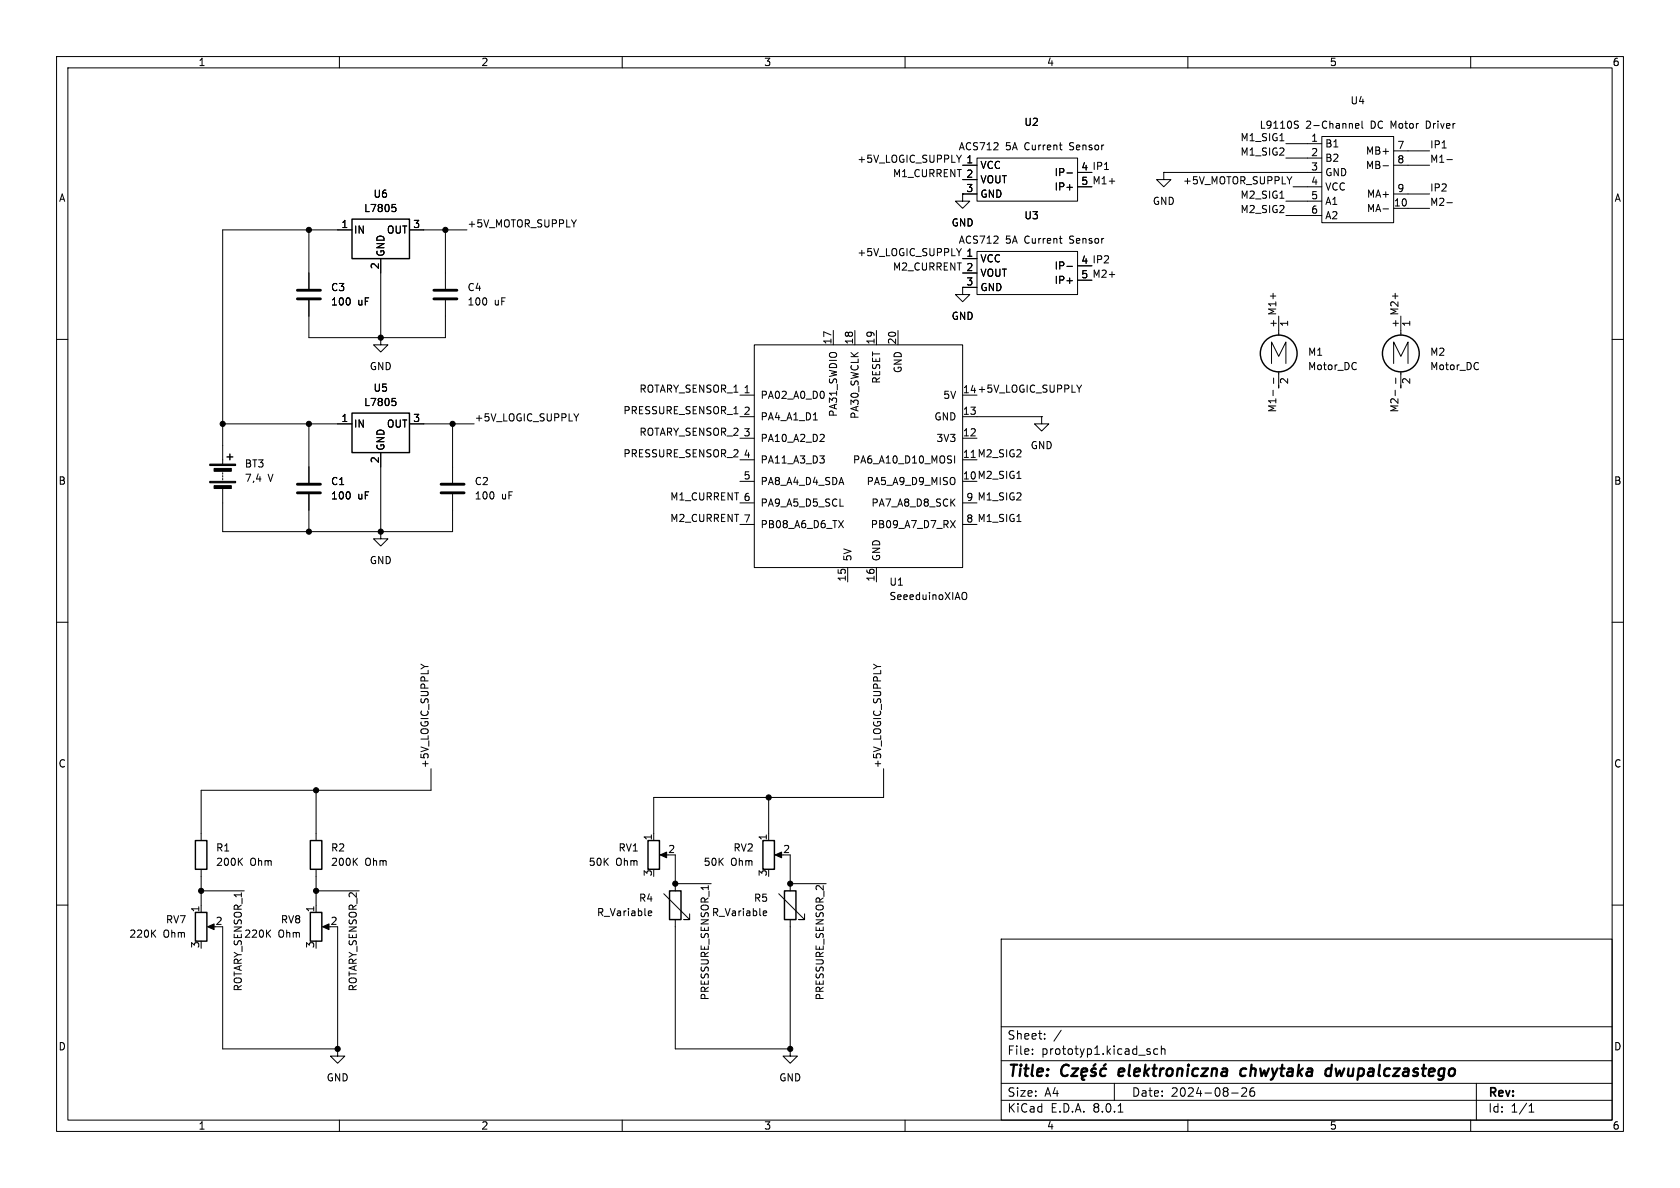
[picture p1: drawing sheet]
<svg xmlns="http://www.w3.org/2000/svg" width="297mm" height="210mm" viewBox="0 0 297 210" stroke-linecap="round" stroke-linejoin="round" font-family="sans-serif">
<g fill="none" stroke="#000" stroke-width=".18">
<path d="M10 10h277v190h-277zM12 12h273v186h-273zM60 10v2M110 10v2M160 10v2M210 10v2M260 10v2M69.3 36.1h.6M69.5 36.6h.3l.2 .3-.1 .4-.4 .1M101.9 38.9l-.4 .6M170 27.4l-.5 .7M170.2 34.3v1.3h1.2l-1.2 1.2-1.3-1.2h1.3"/>
<path d="M170.2 34.3h.1M170.2 29.2h2.5M170.2 34.3h2.5M170.2 31.8h2.5M172.7 27.9h17.8v7.7h-17.8zM187.3 25.6h.5M187.6 26.5h.2M188.6 30.6h1M190.5 33h2.5M195.3 30h.7M205.7 30.5v1.3h1.3l-1.3 1.2-1.2-1.2h1.2M205.7 30.5h.1"/>
<path d="M205.7 30.5h28M226.3 24.9h.7M226.3 35h.7M227.3 25.4h6.4M227.3 27.9h6.4M227.3 35.6h6.4M227.3 38.1h6.4M228.4 31.2l-.4 .7M228.6 33h5.1M229.1 22l.3 .1 .1 .3-.2 .3h-.3M229.1 21.4l.4 .1M233.7 24.1h12.7v15.3h-12.7z"/>
<path d="M239.6 22.3l.6-.2v-.2l-.4-.1-.2 .2 .1 .6h.5M240.8 21.4v1.1l.2 .2M244.5 36.9h1M244.5 29.3h1M246.4 36.8h6.3M246.4 26.7h6.3M246.4 29.2h6.3M246.4 34.3h6.3M252.5 21.4h-.3v1.3h.3M254.9 26.2h.8M255.8 28.2h1M255.8 35.8h1"/>
<path d="M10 60h2M54.6 40.6v10.5M54.6 53.1v6.6h24.1v-6.6M62.2 40.6h-22.8v41.4M67.3 59.7v1.3h1.3l-1.3 1.2-1.3-1.2h1.3M67.3 59.7h.1M67.3 45.7v14M72.4 40.6h10.1M78.7 40.6v10.5M147.3 58.4v2.6M151.1 58.4v2.6M154.9 58.4v2.6"/>
<path d="M158.7 58.4v2.6M170 43.9l-.5 .7M170.2 50.8v1.3h1.2l-1.2 1.2-1.3-1.2h1.3M170.2 50.8h.1M170.2 45.7h2.5M170.2 48.3h2.5M170.2 50.8h2.5M172.7 44.5h17.8v7.6h-17.8zM187.3 42.2h.5M187.6 43h.2M188.6 47.1h1M190.5 49.5h2.5"/>
<path d="M226.1 58.4v.8M247.6 58.4v.8M285 60h2M39.4 74.9h22.8M54.6 74.9v10.4M69.3 70.4h.6M69.5 70.9h.3l.2 .3-.1 .4-.4 .1M72.4 74.9h11.4M80 74.9v10.4M102.3 73.1l-.4 .7M130.8 69.9h2.5M130.8 77.5h2.5"/>
<path d="M130.8 73.7h2.5M133.3 61h36.9v39.3h-36.9zM143.8 74.2h.7M145.6 69.3l.1 .3-.1 .7M145.6 76.8l.1 .2v.3l-.8 .7h.8M170.2 77.5h2.5M170.2 73.7h13.9M184.1 73.7v1.2h1.3l-1.3 1.3-1.2-1.3h1.2M184.1 73.7h.1M191.2 68.1l-.4 .6M224.8 64.3v-3.8l1.3 2.5 1.2-2.5v3.8M225.1 69v1"/>
<path d="M225.2 66.8v1M226.1 65.7v2.9M239.7 64.1l.1 .1M239.8 65.2l-.1 .1M246.4 64.3v-3.8l1.2 2.5 1.3-2.5v3.8M246.7 69v1M246.7 66.8v1M247.6 65.7v2.9M261.3 64.1l.1 .1M261.4 65.2l-.1 .1M39.4 83.6v.2M39.4 84.1v.2"/>
<path d="M39.4 84.6v.2M39.4 86.4v7.6h40.6v-6.6M54.6 87.4v6.6M67.3 94v1.3h1.3l-1.3 1.2-1.3-1.2h1.3M67.3 94h.1M67.3 80v14M130.8 81.3h2.5M130.8 85.1h2.5M130.8 88.9h2.5M130.8 92.7h2.5M144.9 80.6h.8l-.4 .5M145.6 81.1l.1 .2-.1 .5"/>
<path d="M148.3 92l.8 1.3M149.1 92l-.8 1.3M168 92l.9 1.3M168.8 80.6v1.3M168.9 92l-.9 1.3M170.2 88.9h2.5M170.2 92.7h2.5M179.8 84.6h.7M179.8 92.2h.7M10 110h2M74.4 117.4l.7 .4M149.9 100.3v2.6"/>
<path d="M154.4 117.4l.7 .4M154.9 100.3v2.6M170.4 104.7a.43 .43 0 0 1 .5 .4v.5a.43 .43 0 0 1-.5 .4M285 110h2M55.9 139.7v8.9M76.2 135.9v3.8h-40.6v8.9M156.2 135.9v5.1h-40.6v7.6M10 160h2M35.6 153.7v7.6M35.6 157.5h7.6M42.3 152.3l.6 .7M42.9 151.7l-.8 .7"/>
<path d="M55.9 153.7v7.6M55.9 157.5h7.6M62.6 152.3l.6 .7M63.2 151.7l-.7 .7M117.1 151.1h1M117.3 158l4.6 4.6h-1h1v-1.1M119.4 151.1v6.4M119.4 156.2h6.3M135.9 141v7.6M137.4 151.1h1M137.7 158l4.5 4.6h-1h1v-1.1M139.7 151.1v6.4"/>
<path d="M139.7 156.2h6.3M285 160h2M27 165l.5 .7M27.5 164.4l-.7 .7M37.1 163.8h1M39.4 163.8v21.6h20.3M47.3 165l.5 .7M47.8 164.4l-.7 .7M57.4 163.8h1M59.7 163.8v21.6M114.7 161.8h.5M114.7 161.1l.3-.1 .2 .3-.6 .1"/>
<path d="M119.4 162.6v22.8h20.3M135 161.8h.5M135 161.1l.4-.1 .1 .3-.6 .1M139.7 162.6v22.8M177 166h108v32h-108zM59.7 185.4v1.3h1.3l-1.3 1.3-1.3-1.3h1.3M59.7 185.4h.1M60 198v2M110 198v2M139.7 185.4v1.3h1.3l-1.3 1.3-1.3-1.3h1.3M139.7 185.4h.1M160 198v2"/>
<path d="M177 194.5h108M177 191.5h108M177 187.5h108M177 181.5h108M182.5 186.3v.1M182.5 185.5v.1M184.7 183.6v.1M184.7 182.8v.1M187.6 182.1l-1.3 2M197 191.5v3M197.7 196.6h.8M203.2 185.9l.2 .2-.2 .3"/>
<path d="M203.2 185.4l.1 .1M204.7 185.5l-.5-.1-.2 .3v.4l.1 .2h.6M205.3 185.5l.2-.1 .4 .1 .1 .9M205.3 184.9v1.5M210 198v2M217.7 193.2h1.2M220.2 192.4l-.5-.1-.2 .1M220.3 192.4v.5l-.8 .9h.9M221.2 192.4a1.17 1.17 0 0 0-.1 1.3h.6l.1-.5-.3-.3h-.3l-.2 .3M260 198v2M261 191.5v6.5M270.3 196.6h.9"/>
<path d="M270.3 195.5l.4-.4v1.5"/>
</g>
<g fill="none" stroke="#000" stroke-width=".4">
<path d="M189 188.4a.88 .88 0 0 0-1.1 0 .88 .88 0 0 0-.3 1 .69 .69 0 0 0 .3 .7 .69 .69 0 0 0 .9-.1M189.6 188.9h1l-1.2 1.3h1M191.2 189.5l1-.1-.1-.4-.2-.1-.5 .1-.3 .9 .3 .3 .6-.1M191.6 190.2l-.3 .4v.2l.4 .1M193.7 188.1l-.4 .3M193.7 189a.49 .49 0 0 0-.8 .3l.1 .1 .5 .1 .2 .3-.1 .3-.2 .1-.6-.1M195.5 188.1l-.4 .3M195.6 189a.66 .66 0 0 0-1 .3l-.1 .5 .1 .3 .2 .1 .6-.1M197.9 189l-.2 .9 .3 .3M198.7 189.4l-.9 .1M220.3 189a.66 .66 0 0 0-1 .3v.5l.1 .3 .2 .1 .6-.1M234.5 190.1l.1 .1 .6-.1"/>
<path d="M235.4 189a.66 .66 0 0 0-.9 .1M235.5 188.2l-.3 2"/>
</g>
<g fill="#000" stroke="#000" stroke-width=".18">
<path d="M37.1 85.1h4.6v.2h-4.6zM37.1 82h4.6v.3h-4.6zM37.8 85.9h3.1v.5h-3.1zM37.8 82.8h3.1v.5h-3.1zM116.7 151.1l1.2-.5v1zM137 151.1l1.2-.5v1zM36.7 163.8l1.1-.5v1zM57 163.8l1.2-.5v1z"/>
<circle cx="54.6" cy="40.6" r=".46"/>
<circle cx="67.3" cy="59.7" r=".46"/>
<circle cx="78.7" cy="40.6" r=".46"/>
<circle cx="39.4" cy="74.9" r=".46"/>
<circle cx="54.6" cy="74.9" r=".46"/>
<circle cx="80" cy="74.9" r=".46"/>
<circle cx="54.6" cy="94" r=".46"/>
<circle cx="67.3" cy="94" r=".46"/>
<circle cx="55.9" cy="139.7" r=".46"/>
<circle cx="35.6" cy="157.5" r=".46"/>
<circle cx="55.9" cy="157.5" r=".46"/>
<circle cx="119.4" cy="156.2" r=".46"/>
<circle cx="135.9" cy="141" r=".46"/>
<circle cx="139.7" cy="156.2" r=".46"/>
<circle cx="59.7" cy="185.4" r=".46"/>
<circle cx="139.7" cy="185.4" r=".46"/>
</g>
<g fill="none" stroke="#000" stroke-width=".25">
<path d="M62.2 38.7h10.2v7h-10.2zM62.2 73h10.2v7h-10.2zM40.1 80.8h1M40.6 80.3v1M34.5 148.6h2.1v5.1h-2.1zM54.9 148.6h2v5.1h-2zM114.6 148.6h2v5.1h-2zM118.4 157.5h2v5.1h-2zM134.9 148.6h2v5.1h-2zM138.7 157.5h2v5.1h-2zM34.5 161.3h2.1v5.1h-2.1zM54.9 161.3h2v5.1h-2z"/>
<circle cx="226.1" cy="62.5" r="3.3"/>
<circle cx="247.6" cy="62.5" r="3.3"/>
</g>
<path d="M52.6 52.8h4M52.6 51.3h4M76.7 52.8h4.1M76.7 51.3h4.1M52.6 87.1h4M52.6 85.6h4M78 87.1h4M78 85.6h4" fill="none" stroke="#000" stroke-width=".51"/>
<g font-size="2.8">
<text x="178" y="190.9">Title:</text>
<text x="198.6" y="190.9">elektroniczna</text>
<text x="221" y="190.9">chwytaka</text>
<text x="236.8" y="190.9">dwupalczastego</text>
</g>
<g font-size="2.1">
<text x="178" y="184">Sheet:</text>
<text x="178" y="186.7">File:</text>
<text x="184.1" y="186.7">prototyp1.kicad_sch</text>
<text x="178" y="196.9">KiCad</text>
<text x="178" y="194.1">Size:</text>
<text x="184.7" y="194.1">A4</text>
<text x="185.7" y="196.9">E.D.A.</text>
<text x="193.3" y="196.9">8.0.1</text>
<text x="200" y="194.1">Date:</text>
<text x="207" y="194.1">2024-08-26</text>
<text x="263" y="194.3">Rev:</text>
<text x="263" y="196.9">Id:</text>
<text x="267.1" y="196.9">1/1</text>
</g>
<g font-size="1.8">
<text x="35" y="11.9">1</text>
<text x="85" y="11.9">2</text>
<text x="135" y="11.9">3</text>
<text x="185" y="11.9">4</text>
<text x="235" y="11.9">5</text>
<text x="285" y="11.9">6</text>
<text x="181" y="22.5">U2</text>
<text x="222.6" y="23">L9110S</text>
<text x="230.9" y="23">2-Channel</text>
<text x="238.7" y="18.6">U4</text>
<text x="242.4" y="23">DC Motor</text>
<text x="252.6" y="23">Driver</text>
<text x="151.5" y="28.9">+5V_LOGIC_SUPPLY</text>
<text x="169.4" y="26.8">ACS712</text>
<text x="170.7" y="29">1</text>
<text x="177.8" y="26.8">5A</text>
<text x="181.3" y="26.8">Current</text>
<text x="189.4" y="26.8">Sensor</text>
<text x="219.2" y="25.1">M1_SIG1</text>
<text x="219.2" y="27.6">M1_SIG2</text>
<text x="231.7" y="25.1">1</text>
<text x="231.7" y="27.7">2</text>
<text x="234.2" y="26.3">B1</text>
<text x="234.2" y="28.8">B2</text>
<text x="241.4" y="27.5">MB+</text>
<text x="246.9" y="26.4">7</text>
<text x="246.9" y="29">8</text>
<text x="252.7" y="26.3">IP1</text>
<text x="252.7" y="28.9">M1-</text>
<text x="10.3" y="35.9">A</text>
<text x="65.9" y="35.2">U6</text>
<text x="157.8" y="31.4">M1_CURRENT 2</text>
<text x="170.7" y="34">3</text>
<text x="170.7" y="31.5">2</text>
<text x="173.2" y="30.1">VCC</text>
<text x="173.2" y="32.6">VOUT</text>
<text x="173.2" y="35.2">GND</text>
<text x="186.3" y="31.3">IP-</text>
<text x="186.3" y="33.9">IP+</text>
<text x="191.1" y="30.2">4 IP1</text>
<text x="191.1" y="32.8">5 M1+</text>
<text x="191.1" y="30.2">4</text>
<text x="191.1" y="32.8">5</text>
<text x="209" y="32.7">+5V_MOTOR_SUPPLY</text>
<text x="219.2" y="35.2">M2_SIG1</text>
<text x="231.7" y="30.2">3</text>
<text x="231.7" y="32.8">4</text>
<text x="231.7" y="35.3">5</text>
<text x="234.2" y="31.3">GND</text>
<text x="234.2" y="33.9">VCC</text>
<text x="241.4" y="30.1">MB-</text>
<text x="241.6" y="35.2">MA+</text>
<text x="246.9" y="34">9</text>
<text x="252.7" y="33.9">IP2</text>
<text x="285.3" y="35.9">A</text>
<text x="60.3" y="40.4">1</text>
<text x="62.5" y="41.5">IN</text>
<text x="64.3" y="37.7">L7805</text>
<text x="68.3" y="41.5">OUT</text>
<text x="73" y="40.4">3</text>
<text x="82.5" y="40.3">+5V_MOTOR_SUPPLY</text>
<text x="168.1" y="40.2">GND</text>
<text x="181" y="39">U3</text>
<text x="203.7" y="36.4">GND</text>
<text x="219.2" y="37.8">M2_SIG2</text>
<text x="231.7" y="37.8">6</text>
<text x="234.2" y="36.4">A1</text>
<text x="234.2" y="39">A2</text>
<text x="241.6" y="37.7">MA-</text>
<text x="246.3" y="36.6">10</text>
<text x="252.7" y="36.5">M2-</text>
<text x="67.1" y="47.7" transform="rotate(-90 67.1 47.7)">2</text>
<text x="68.2" y="45.5" transform="rotate(-90 68.2 45.5)">GND</text>
<text x="151.5" y="45.4">+5V_LOGIC_SUPPLY</text>
<text x="157.8" y="47.9">M2_CURRENT 2</text>
<text x="169.4" y="43.3">ACS712</text>
<text x="170.7" y="45.5">1</text>
<text x="173.2" y="46.6">VCC</text>
<text x="177.8" y="43.3">5A</text>
<text x="181.3" y="43.3">Current</text>
<text x="186.3" y="47.9">IP-</text>
<text x="189.4" y="43.3">Sensor</text>
<text x="191.1" y="46.7">4 IP2</text>
<text x="191.1" y="46.7">4</text>
<text x="58.4" y="51.7">C3</text>
<text x="82.6" y="51.7">C4</text>
<text x="170.7" y="50.5">3</text>
<text x="170.7" y="48">2</text>
<text x="173.2" y="49.1">VOUT</text>
<text x="173.2" y="51.7">GND</text>
<text x="186.3" y="50.4">IP+</text>
<text x="191.1" y="49.3">5 M2+</text>
<text x="191.1" y="49.3">5</text>
<text x="58.4" y="54.2">100</text>
<text x="63.2" y="54.2">uF</text>
<text x="82.6" y="54.2">100</text>
<text x="87.4" y="54.2">uF</text>
<text x="168.1" y="56.7">GND</text>
<text x="225.8" y="58" transform="rotate(-90 225.8 58)">+ M1+</text>
<text x="228" y="57.9" transform="rotate(-90 228 57.9)">1</text>
<text x="247.4" y="58" transform="rotate(-90 247.4 58)">+ M2+</text>
<text x="249.6" y="57.9" transform="rotate(-90 249.6 57.9)">1</text>
<text x="65.3" y="65.6">GND</text>
<text x="147.1" y="61" transform="rotate(-90 147.1 61)">17</text>
<text x="150.9" y="61" transform="rotate(-90 150.9 61)">18</text>
<text x="154.7" y="61" transform="rotate(-90 154.7 61)">19</text>
<text x="158.5" y="61" transform="rotate(-90 158.5 61)">20</text>
<text x="231.1" y="63.1">M1</text>
<text x="231.1" y="65.6">Motor_DC</text>
<text x="252.7" y="63.1">M2</text>
<text x="252.7" y="65.6">Motor_DC</text>
<text x="64.3" y="72">L7805</text>
<text x="65.9" y="69.4">U5</text>
<text x="112.9" y="69.5">ROTARY_SENSOR_1</text>
<text x="131.4" y="69.6">1</text>
<text x="134.4" y="70.7">PA02_A0_D0</text>
<text x="155.8" y="67.9" transform="rotate(-90 155.8 67.9)">RESET</text>
<text x="159.6" y="66" transform="rotate(-90 159.6 66)">GND</text>
<text x="166.7" y="70.7">5V</text>
<text x="170.1" y="69.6">14 +5V_LOGIC_SUPPLY</text>
<text x="228" y="68" transform="rotate(-90 228 68)">2</text>
<text x="249.6" y="68" transform="rotate(-90 249.6 68)">2</text>
<text x="60.3" y="74.7">1</text>
<text x="62.5" y="75.8">IN</text>
<text x="68.3" y="75.8">OUT</text>
<text x="73" y="74.7">3</text>
<text x="83.8" y="74.6">+5V_LOGIC_SUPPLY</text>
<text x="110.1" y="73.3">PRESSURE_SENSOR_1</text>
<text x="112.9" y="77.1">ROTARY_SENSOR_2</text>
<text x="131.4" y="73.4">2</text>
<text x="131.4" y="77.2">3</text>
<text x="134.4" y="74.5">PA4_A1_D1</text>
<text x="148.2" y="73.8" transform="rotate(-90 148.2 73.8)">PA31_SWDIO</text>
<text x="152" y="74.2" transform="rotate(-90 152 74.2)">PA30_SWCLK</text>
<text x="165.1" y="74.5">GND</text>
<text x="170.1" y="77.2">12</text>
<text x="170.1" y="73.4">13</text>
<text x="225.7" y="73" transform="rotate(-90 225.7 73)">M1-</text>
<text x="247.3" y="73" transform="rotate(-90 247.3 73)">M2-</text>
<text x="43.2" y="82.8">BT3</text>
<text x="67.1" y="82" transform="rotate(-90 67.1 82)">2</text>
<text x="68.2" y="79.8" transform="rotate(-90 68.2 79.8)">GND</text>
<text x="110.1" y="80.9">PRESSURE_SENSOR_2</text>
<text x="131.4" y="81">4</text>
<text x="134.4" y="78.3">PA10_A2_D2</text>
<text x="134.4" y="82.1">PA11_A3_D3</text>
<text x="150.7" y="82.1">PA6_A10_D10_MOSI</text>
<text x="165.5" y="78.3">3V3</text>
<text x="170.1" y="81">11 M2_SIG2</text>
<text x="182.1" y="79.6">GND</text>
<text x="10.3" y="85.9">B</text>
<text x="43.2" y="85.4">7,4</text>
<text x="47.4" y="85.4">V</text>
<text x="58.4" y="86">C1</text>
<text x="58.4" y="88.5">100</text>
<text x="63.2" y="88.5">uF</text>
<text x="83.8" y="86">C2</text>
<text x="83.8" y="88.5">100</text>
<text x="88.6" y="88.5">uF</text>
<text x="118.4" y="88.6">M1_CURRENT 6</text>
<text x="131.4" y="84.8">5</text>
<text x="134.4" y="86">PA8_A4_D4_SDA</text>
<text x="134.4" y="89.8">PA9_A5_D5_SCL</text>
<text x="153.1" y="86">PA5_A9_D9_MISO</text>
<text x="154" y="89.8">PA7_A8_D8_SCK</text>
<text x="170.1" y="84.8">10 M2_SIG1</text>
<text x="170.7" y="88.6">9 M1_SIG2</text>
<text x="285.3" y="85.9">B</text>
<text x="118.4" y="92.4">M2_CURRENT 7</text>
<text x="134.4" y="93.6">PB08_A6_D6_TX</text>
<text x="153.8" y="93.6">PB09_A7_D7_RX</text>
<text x="170.7" y="92.5">8 M1_SIG1</text>
<text x="65.3" y="99.9">GND</text>
<text x="150.7" y="99.3" transform="rotate(-90 150.7 99.3)">5V</text>
<text x="155.8" y="99.3" transform="rotate(-90 155.8 99.3)">GND</text>
<text x="149.6" y="102.9" transform="rotate(-90 149.6 102.9)">15</text>
<text x="154.7" y="102.9" transform="rotate(-90 154.7 102.9)">16</text>
<text x="157.1" y="103.7">U1</text>
<text x="157.1" y="106.3">SeeeduinoXIAO</text>
<text x="10.3" y="135.9">C</text>
<text x="75.9" y="135.9" transform="rotate(-90 75.9 135.9)">+5V_LOGIC_SUPPLY</text>
<text x="155.9" y="135.9" transform="rotate(-90 155.9 135.9)">+5V_LOGIC_SUPPLY</text>
<text x="285.3" y="135.9">C</text>
<text x="115.3" y="148.7" transform="rotate(-90 115.3 148.7)">1</text>
<text x="135.6" y="148.7" transform="rotate(-90 135.6 148.7)">1</text>
<text x="38.1" y="150.7">R1</text>
<text x="38.1" y="153.3">200K</text>
<text x="44.2" y="153.3">Ohm</text>
<text x="58.4" y="150.7">R2</text>
<text x="58.4" y="153.3">200K</text>
<text x="64.5" y="153.3">Ohm</text>
<text x="104" y="153.3">50K</text>
<text x="108.8" y="153.3">Ohm</text>
<text x="109.2" y="150.7">RV1</text>
<text x="115.3" y="155" transform="rotate(-90 115.3 155)">3</text>
<text x="118" y="150.9">2</text>
<text x="124.3" y="153.3">50K</text>
<text x="129.2" y="153.3">Ohm</text>
<text x="129.6" y="150.7">RV2</text>
<text x="135.6" y="155" transform="rotate(-90 135.6 155)">3</text>
<text x="138.4" y="150.9">2</text>
<text x="35.3" y="161.4" transform="rotate(-90 35.3 161.4)">1</text>
<text x="55.6" y="161.4" transform="rotate(-90 55.6 161.4)">1</text>
<text x="112.9" y="159.6">R4</text>
<text x="133.2" y="159.6">R5</text>
<text x="22.8" y="166">220K</text>
<text x="28.8" y="166">Ohm</text>
<text x="29.2" y="163.4">RV7</text>
<text x="35.3" y="167.7" transform="rotate(-90 35.3 167.7)">3</text>
<text x="38" y="163.6">2</text>
<text x="43.1" y="166">220K</text>
<text x="49.2" y="166">Ohm</text>
<text x="49.6" y="163.4">RV8</text>
<text x="55.6" y="167.7" transform="rotate(-90 55.6 167.7)">3</text>
<text x="58.3" y="163.6">2</text>
<text x="105.4" y="162.2">R_Variable</text>
<text x="125.8" y="162.2">R_Variable</text>
<text x="42.8" y="175.3" transform="rotate(-90 42.8 175.3)">ROTARY_SENSOR_1</text>
<text x="63.2" y="175.3" transform="rotate(-90 63.2 175.3)">ROTARY_SENSOR_2</text>
<text x="125.4" y="176.9" transform="rotate(-90 125.4 176.9)">PRESSURE_SENSOR_1</text>
<text x="145.7" y="176.9" transform="rotate(-90 145.7 176.9)">PRESSURE_SENSOR_2</text>
<text x="10.3" y="185.9">D</text>
<text x="285.3" y="185.9">D</text>
<text x="57.7" y="191.4">GND</text>
<text x="137.7" y="191.4">GND</text>
<text x="35" y="199.9">1</text>
<text x="85" y="199.9">2</text>
<text x="135" y="199.9">3</text>
<text x="185" y="199.9">4</text>
<text x="235" y="199.9">5</text>
<text x="285" y="199.9">6</text>
</g>
</svg>
